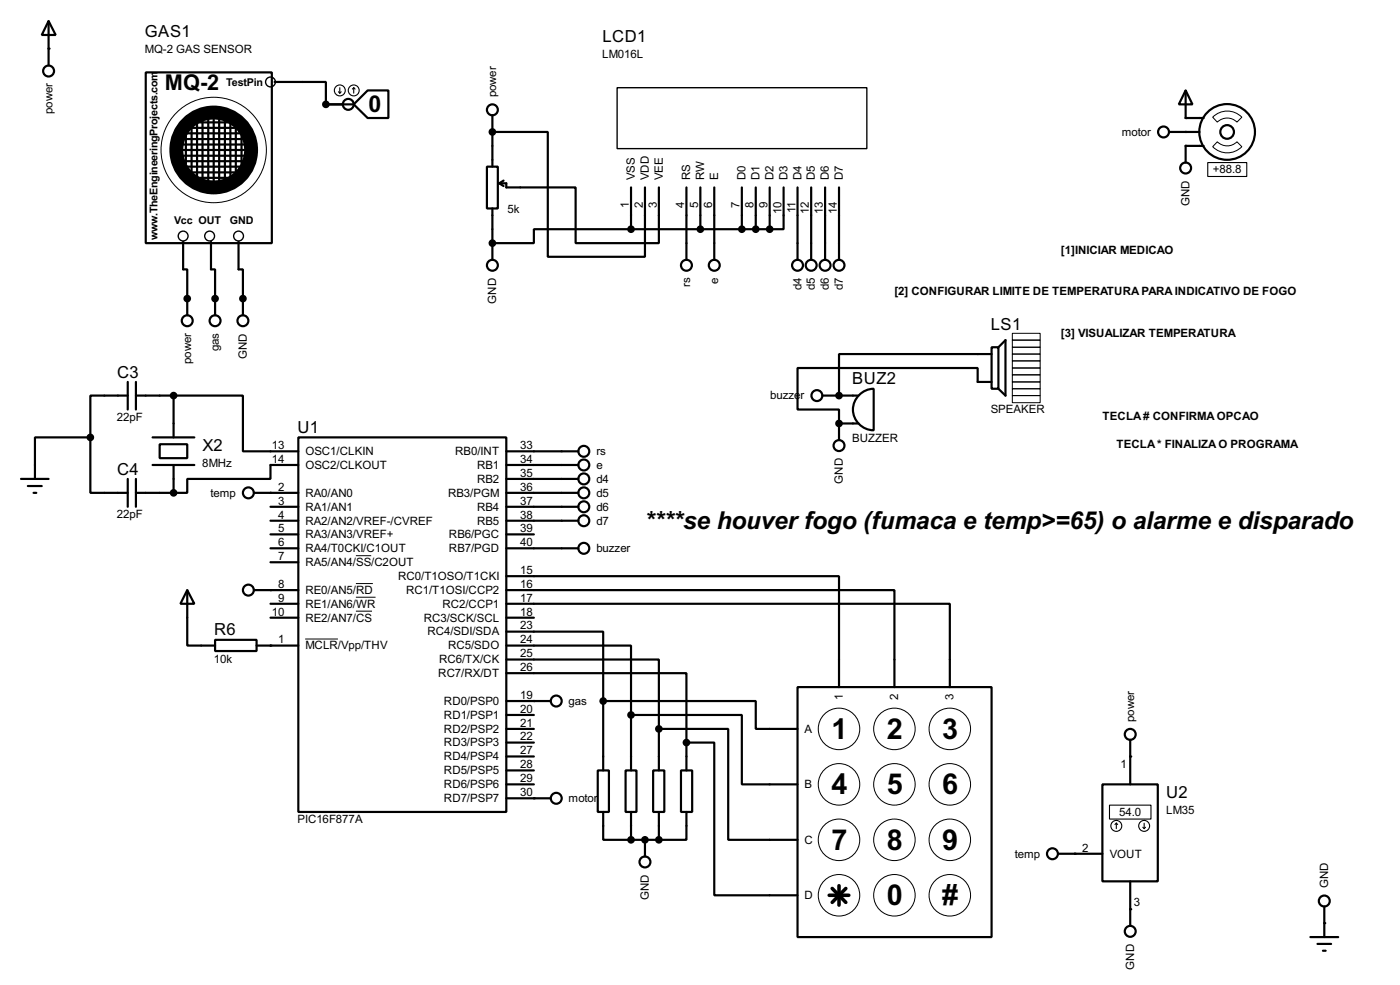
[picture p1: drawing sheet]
<svg xmlns="http://www.w3.org/2000/svg" width="256mm" height="180mm" viewBox="0 0 256 180" stroke-linecap="round" stroke-linejoin="round" font-family="sans-serif">
<g fill="#000">
<circle cx="8.9" cy="8.9" r=".2"/>
<circle cx="59.7" cy="19.1" r=".2"/>
<circle cx="90.2" cy="24.2" r=".2"/>
<circle cx="217.2" cy="24.2" r=".2"/>
<circle cx="217.2" cy="21.6" r=".2"/>
<circle cx="217.2" cy="26.7" r=".2"/>
<circle cx="34.3" cy="54.7" r=".2"/>
<circle cx="39.4" cy="54.7" r=".2"/>
<circle cx="44.5" cy="54.7" r=".2"/>
<circle cx="90.2" cy="44.5" r=".2"/>
<circle cx="153.7" cy="72.4" r=".2"/>
<circle cx="153.7" cy="77.5" r=".2"/>
<circle cx="49.6" cy="90.2" r=".2"/>
<circle cx="49.6" cy="118.2" r=".2"/>
<circle cx="49.6" cy="108" r=".2"/>
<circle cx="97.8" cy="128.3" r=".2"/>
<circle cx="207.1" cy="138.5" r=".2"/>
<circle cx="97.8" cy="146.1" r=".2"/>
<circle cx="118.2" cy="153.7" r=".2"/>
<circle cx="196.9" cy="156.3" r=".2"/>
<circle cx="207.1" cy="166.4" r=".2"/>
<circle cx="242.6" cy="169" r=".2"/>
</g>
<g fill="none" stroke="#000" stroke-width=".4">
<path d="M8.9 3.9l1.3 2.5h-2.5zM8.9 3.9v8.1M26.7 13.3h23.1v31.2h-23.1zM50.3 15h9.4v4.1h5.1M64.8 19.1l2.6-2.5h3.8v5h-3.8zM217.2 16.6l1.3 2.5h-2.5zM217.2 16.6v5h3.3M32.6 25.5h12.2M33.1 27.5h12.7M33.1 26.5h12.4M33.1 28.5h12.4M33.3 24.4h11.5"/>
<path d="M33.3 23.4h10.4M33.3 29.5h11.7M33.8 30.5h11.5M34.1 24.2v5.8M34.3 31.6h9.7M34.9 22.4h8.1M35.1 22.7v9.4M35.1 32.6h7.6M36.1 22.2v10.6M37.1 21.4v11.9M38.2 21.4v12.2M39.2 21.4v12.2"/>
<path d="M40.2 21.4v12.2M41.2 21.6v11.7M42.2 22.2v10.6M43.2 23.4v8.7M44.3 23.9v7.1M89.2 30.5h2v7.7h-2zM90.2 24.2h10.2v22.8h17.8v-12.7M90.2 21.1v9.4M90.2 38.2v9.4M91.5 33.6h1.3v.7h12.7v10.2h15.2v-10.2M91.5 33.6l.8 .5M92.3 33.1l-.8 .5"/>
<path d="M115.6 34.3v7.7M125.8 34.3v13.3M128.3 34.3v7.7M130.9 34.3v13.3M135.9 34.3v7.7M138.5 34.3v7.7M141 34.3v7.7M143.6 34.3v7.7h-2.6M146.1 34.3v13.3M148.6 34.3v13.3M151.2 34.3v13.3M153.7 34.3v13.3"/>
<path d="M214.2 24.2h5.6M220.5 26.7h-3.3v3.1M33.6 44.3v5h.7v8.4M38.7 44.3v5h.7v8.4M43.7 44.3v5h.8v8.4M115.6 42h-17.8v2.5h-7.6M115.6 42h25.4M23.4 72.4h-6.8v7.7M23.4 69.9v5.1M24.9 72.4h6.9M24.9 69.9v5.1M31.8 72.4h12.7v10.2h10.2"/>
<path d="M31.8 72.4v7.7M150.7 72.4h6.6M153.7 77.5v3.1M153.7 77.5h3.6M157.4 72.3a3.8 3.8 0 0 1 2.7-1.1v7.6a3.8 3.8 0 0 1-3.5-2.4 3.8 3.8 0 0 1 .8-4.1zM181.7 63.6h1.2v7.6h-1.2zM181.7 64.8h-28v7.6M181.7 69.9h-2.6v-2.5h-33v7.6h7.6v2.5M182.9 63.6l1.3-1.3v10.1l-1.3-1.2M3.9 87.7h5M5.1 89h2.6M6.2 90.2h.5"/>
<path d="M16.6 80.1v10.1h6.8M16.6 80.1h-10.2v7.6M23.4 87.7v5.1M24.9 90.2h6.9M24.9 87.7v5.1M28 85.1h7.6M28 80.1h7.6M29.3 81.3h5v2.6h-5zM31.8 85.1v5.1M46.5 90.2h8.2M49.6 95.3h5.1M49.6 92.8h5.1"/>
<path d="M49.6 97.8h5.1M54.7 80.1h38.1v68.5h-38.1zM54.7 85.1h-5.1v2.6h-15.3v2.5h-2.5M92.8 90.2h13.2M92.8 95.3h13.2M92.8 92.8h13.2M92.8 87.7h13.2M92.8 85.1h13.2M92.8 82.6h13.2M92.8 97.8h5M34.3 108l1.3 2.5h-2.5zM34.3 108v10.2h5.1"/>
<path d="M39.4 117.1h7.6v2.1h-7.6zM46.5 108h8.2M47 118.2h7.7M49.6 100.4h5.1M49.6 102.9h5.1M49.6 110.5h5.1M49.6 113.1h5.1M92.8 108h71.1v17.8M92.8 110.5h81.2v15.3M92.8 118.2h22.8v12.7M92.8 115.6h17.7v12.7M92.8 105.5h60.9v20.3"/>
<path d="M92.8 100.4h13.2M92.8 113.1h5M92.8 123.2h33v12.7M92.8 120.7h27.9v12.7M92.8 133.4h5M92.8 128.3h8.1M92.8 130.9h5M92.8 138.5h5M92.8 135.9h5M110.5 128.3h28v5.1h7.6M110.5 128.3v12.7M115.6 130.9h20.3v12.7h10.2"/>
<path d="M115.6 130.9v10.1M120.7 133.4h12.7v20.3h12.7M120.7 133.4v7.6M125.8 135.9h5.1v28h15.2M125.8 135.9v5.1M146.1 125.8h35.6v45.7h-35.6zM207.1 135.4v8.2M92.8 143.6h5M92.8 146.1h8.1M92.8 141h5M109.5 141h2.1v7.6h-2.1zM110.5 148.6v5.1h5.1"/>
<path d="M114.6 141h2v7.6h-2zM115.6 148.6v5.1M115.6 153.7h5.1M118.2 153.7v3.1M119.7 141h2v7.6h-2zM120.7 148.6v5.1M124.8 141h2v7.6h-2zM125.8 148.6v5.1h-5.1M193.9 156.3h8.1M202 143.6h10.1v17.7h-10.1zM207.1 161.3v8.2M240.1 171.5h5.1"/>
<path d="M241.4 172.8h2.5M242.4 174h.5M242.6 165.9v5.6"/>
<circle cx="8.9" cy="13" r="1"/>
<circle cx="63.8" cy="19.1" r="1"/>
<circle cx="90.2" cy="20.1" r="1"/>
<circle cx="213.1" cy="24.2" r="1"/>
<circle cx="217.2" cy="30.8" r="1"/>
<circle cx="224.8" cy="24.2" r="5.1"/>
<circle cx="224.8" cy="24.2" r="1.25"/>
<circle cx="34.3" cy="58.7" r="1"/>
<circle cx="39.4" cy="58.7" r="1"/>
<circle cx="44.5" cy="58.7" r="1"/>
<circle cx="90.2" cy="48.6" r="1"/>
<circle cx="125.7" cy="48.6" r="1"/>
<circle cx="130.8" cy="48.6" r="1"/>
<circle cx="146.1" cy="48.6" r="1"/>
<circle cx="148.6" cy="48.6" r="1"/>
<circle cx="151.1" cy="48.6" r="1"/>
<circle cx="153.7" cy="48.6" r="1"/>
<circle cx="149.6" cy="72.4" r="1"/>
<circle cx="45.5" cy="90.2" r="1"/>
<circle cx="106.9" cy="82.6" r="1"/>
<circle cx="106.9" cy="87.7" r="1"/>
<circle cx="106.9" cy="92.8" r="1"/>
<circle cx="106.9" cy="95.3" r="1"/>
<circle cx="106.9" cy="85.1" r="1"/>
<circle cx="106.9" cy="90.2" r="1"/>
<circle cx="153.7" cy="81.6" r="1"/>
<circle cx="45.5" cy="108" r="1"/>
<circle cx="106.9" cy="100.4" r="1"/>
<circle cx="101.9" cy="128.3" r="1"/>
<circle cx="207" cy="134.4" r="1"/>
<circle cx="101.9" cy="146.1" r="1"/>
<circle cx="118.1" cy="157.8" r="1"/>
<circle cx="192.8" cy="156.3" r="1"/>
<circle cx="207" cy="170.5" r="1"/>
<circle cx="242.6" cy="164.9" r="1"/>
</g>
<g fill="none" stroke="#000" stroke-width=".2">
<path d="M62 16.8l.3 .3M62.3 16.1v1M62.5 16.8l-.2 .3M64.8 16.1l.3 .2M64.8 16.1l-.2 .2M64.8 16.1v1M221.3 29.8h7.1v2.5h-7.1zM203.3 147.4h7.6v2.5h-7.6zM204.5 150.7l.3 .2M204.5 150.7l-.2 .2M204.5 150.7v1M209.4 151.4l.2 .3"/>
<path d="M209.6 150.7v1M209.9 151.4l-.3 .3"/>
<circle cx="62.2" cy="16.6" r="1"/>
<circle cx="64.8" cy="16.6" r="1"/>
<circle cx="204.5" cy="151.2" r="1"/>
<circle cx="209.6" cy="151.2" r="1"/>
</g>
<g fill="none" stroke="#000" stroke-width=".18">
<path d="M222.2 21.5a3.7 3.7 0 0 1 5.3 0l-.9 .9a2.53 2.53 0 0 0-3.6 0zM223 26a2.54 2.54 0 0 0 3.6 0l.9 .9a3.7 3.7 0 0 1-5.3 0zM185.5 61h5.1v1.3h-5.1zM185.5 62.3h5.1v1.3h-5.1zM185.5 63.6h5.1v1.2h-5.1zM185.5 64.8h5.1v1.3h-5.1zM185.5 67.4h5.1v1.2h-5.1zM185.5 68.6h5.1v1.3h-5.1zM185.5 69.9h5.1v1.3h-5.1zM185.5 71.2h5.1v1.2h-5.1zM185.5 72.4h5.1v1.3h-5.1zM185.5 66.1h5.1v1.3h-5.1z"/>
<path d="M55.9 117h6M65.2 101.7h2.8M65.2 106.8h3.1M65.2 109.3h3.6M65.2 111.9h3"/>
<circle cx="39.1" cy="27.5" r="9.7"/>
<circle cx="153.7" cy="133.4" r="3.8"/>
<circle cx="163.8" cy="133.4" r="3.8"/>
<circle cx="174" cy="133.4" r="3.8"/>
<circle cx="153.7" cy="143.6" r="3.8"/>
<circle cx="153.7" cy="153.7" r="3.8"/>
<circle cx="163.8" cy="153.7" r="3.8"/>
<circle cx="163.8" cy="143.6" r="3.8"/>
<circle cx="174" cy="153.7" r="3.8"/>
<circle cx="174" cy="143.6" r="3.8"/>
<circle cx="153.7" cy="163.9" r="3.8"/>
<circle cx="163.8" cy="163.9" r="3.8"/>
<circle cx="174" cy="163.9" r="3.8"/>
</g>
<circle cx="39.1" cy="27.5" r="6.9" fill="none" stroke="#000" stroke-width="2.6"/>
<g fill="none" stroke="#000" stroke-width=".25">
<path d="M113.1 16.1h45.7v11.1h-45.7z"/>
<circle cx="49.5" cy="15" r=".9"/>
<circle cx="33.5" cy="43.2" r=".9"/>
<circle cx="38.4" cy="43.2" r=".9"/>
<circle cx="43.7" cy="43.2" r=".9"/>
</g>
<g fill="#000" stroke="#000" stroke-width=".4">
<circle cx="59.7" cy="19.1" r=".5"/>
<circle cx="90.2" cy="24.2" r=".5"/>
<circle cx="34.3" cy="54.7" r=".5"/>
<circle cx="39.4" cy="54.7" r=".5"/>
<circle cx="44.5" cy="54.7" r=".5"/>
<circle cx="90.2" cy="44.5" r=".5"/>
<circle cx="115.6" cy="42" r=".5"/>
<circle cx="128.3" cy="42" r=".5"/>
<circle cx="135.9" cy="42" r=".5"/>
<circle cx="138.4" cy="42" r=".5"/>
<circle cx="141" cy="42" r=".5"/>
<circle cx="31.8" cy="72.4" r=".5"/>
<circle cx="153.7" cy="72.4" r=".5"/>
<circle cx="153.7" cy="77.5" r=".5"/>
<circle cx="16.5" cy="80.1" r=".5"/>
<circle cx="31.8" cy="90.2" r=".5"/>
<circle cx="110.5" cy="128.3" r=".5"/>
<circle cx="115.6" cy="130.9" r=".5"/>
<circle cx="120.7" cy="133.4" r=".5"/>
<circle cx="125.7" cy="135.9" r=".5"/>
<circle cx="115.6" cy="153.7" r=".5"/>
<circle cx="118.1" cy="153.7" r=".5"/>
<circle cx="120.7" cy="153.7" r=".5"/>
</g>
<path d="M151.9 163.9h3.6M152.5 162.6l2.5 2.6M153.7 162.1v3.6M155 162.6l-2.5 2.6" fill="none" stroke="#000" stroke-width=".65"/>
<g font-size="5.9">
<text x="152.3" y="135.2">1</text>
<text x="162.5" y="135.2">2</text>
<text x="172.6" y="135.2">3</text>
<text x="152.3" y="145.4">4</text>
<text x="162.5" y="145.4">5</text>
<text x="172.6" y="145.4">6</text>
<text x="152.3" y="155.5">7</text>
<text x="162.5" y="155.5">8</text>
<text x="172.6" y="155.5">9</text>
<text x="162.5" y="165.7">0</text>
<text x="172.6" y="165.7">#</text>
</g>
<text font-size="5.1" x="118.2" y="96.8">****se houver fogo (fumaca e temp&gt;=65) o alarme e disparado</text>
<text font-size="4.8" x="67.5" y="20.5">0</text>
<text font-size="4.5" x="30.2" y="16.6">MQ-2</text>
<g font-size="3.4">
<text x="26.6" y="6.7">GAS1</text>
<text x="110.4" y="7.6">LCD1</text>
<text x="181.5" y="60.4">LS1</text>
<text x="21.5" y="69.1">C3</text>
<text x="156.1" y="70.4">BUZ2</text>
<text x="37.1" y="82.6">X2</text>
<text x="54.5" y="79.3">U1</text>
<text x="21.5" y="86.9">C4</text>
<text x="39.3" y="116.3">R6</text>
<text x="213.7" y="146.1">U2</text>
</g>
<g font-size="2.4">
<text x="26.5" y="9.7">MQ-2 GAS SENSOR</text>
<text x="110.3" y="10.6">LM016L</text>
<text x="90.9" y="17.8" transform="rotate(-90 90.9 17.8)">power</text>
<text x="9.6" y="20.8" transform="rotate(-90 9.6 20.8)">power</text>
<text x="205.5" y="24.9">motor</text>
<text x="116.3" y="33" transform="rotate(-90 116.3 33)">VSS</text>
<text x="118.9" y="33" transform="rotate(-90 118.9 33)">VDD</text>
<text x="121.4" y="33" transform="rotate(-90 121.4 33)">VEE</text>
<text x="126.5" y="33" transform="rotate(-90 126.5 33)">RS</text>
<text x="129" y="33" transform="rotate(-90 129 33)">RW</text>
<text x="131.6" y="33" transform="rotate(-90 131.6 33)">E</text>
<text x="136.6" y="33" transform="rotate(-90 136.6 33)">D0</text>
<text x="139.2" y="33" transform="rotate(-90 139.2 33)">D1</text>
<text x="141.7" y="33" transform="rotate(-90 141.7 33)">D2</text>
<text x="144.3" y="33" transform="rotate(-90 144.3 33)">D3</text>
<text x="146.8" y="33" transform="rotate(-90 146.8 33)">D4</text>
<text x="149.3" y="33" transform="rotate(-90 149.3 33)">D5</text>
<text x="151.9" y="33" transform="rotate(-90 151.9 33)">D6</text>
<text x="154.4" y="33" transform="rotate(-90 154.4 33)">D7</text>
<text x="222.2" y="31.7">+88.8</text>
<text x="93" y="39">5k</text>
<text x="115.2" y="38" transform="rotate(-90 115.2 38)">1</text>
<text x="117.8" y="38" transform="rotate(-90 117.8 38)">2</text>
<text x="120.3" y="38" transform="rotate(-90 120.3 38)">3</text>
<text x="125.4" y="38" transform="rotate(-90 125.4 38)">4</text>
<text x="127.9" y="38" transform="rotate(-90 127.9 38)">5</text>
<text x="130.5" y="38" transform="rotate(-90 130.5 38)">6</text>
<text x="135.5" y="38" transform="rotate(-90 135.5 38)">7</text>
<text x="138.1" y="38" transform="rotate(-90 138.1 38)">8</text>
<text x="140.6" y="38" transform="rotate(-90 140.6 38)">9</text>
<text x="143.2" y="39.2" transform="rotate(-90 143.2 39.2)">10</text>
<text x="145.7" y="39" transform="rotate(-90 145.7 39)">11</text>
<text x="148.2" y="39.1" transform="rotate(-90 148.2 39.1)">12</text>
<text x="150.8" y="39.2" transform="rotate(-90 150.8 39.2)">13</text>
<text x="153.3" y="39.2" transform="rotate(-90 153.3 39.2)">14</text>
<text x="217.9" y="37.8" transform="rotate(-90 217.9 37.8)">GND</text>
<text x="194.4" y="46.4">[1]INICIAR MEDICAO</text>
<text x="126.5" y="52.6" transform="rotate(-90 126.5 52.6)">rs</text>
<text x="131.6" y="52" transform="rotate(-90 131.6 52)">e</text>
<text x="146.8" y="53.1" transform="rotate(-90 146.8 53.1)">d4</text>
<text x="149.3" y="53.1" transform="rotate(-90 149.3 53.1)">d5</text>
<text x="151.9" y="53.2" transform="rotate(-90 151.9 53.2)">d6</text>
<text x="154.4" y="53.2" transform="rotate(-90 154.4 53.2)">d7</text>
<text x="163.9" y="54">[2] CONFIGURAR LIMITE DE TEMPERATURAPARAINDICATIVO DE FOGO</text>
<text x="90.9" y="55.6" transform="rotate(-90 90.9 55.6)">GND</text>
<text x="40.1" y="64.3" transform="rotate(-90 40.1 64.3)">gas</text>
<text x="45.2" y="65.7" transform="rotate(-90 45.2 65.7)">GND</text>
<text x="194.4" y="61.6">[3] VISUALIZAR TEMPERATURA</text>
<text x="35" y="66.6" transform="rotate(-90 35 66.6)">power</text>
<text x="21.4" y="77.1">22pF</text>
<text x="141.1" y="73.1">buzze</text>
<text x="146.7" y="73.1">r</text>
<text x="181.5" y="75.6">SPEAKER</text>
<text x="202" y="76.9">TECLA# CONFIRMAOPCAO</text>
<text x="49.8" y="82.2">13</text>
<text x="55.9" y="83.3">OSC1/CLKIN</text>
<text x="83.4" y="83.3">RB0/INT</text>
<text x="95.3" y="82.2">33</text>
<text x="109.3" y="83.3">rs</text>
<text x="156.1" y="80.8">BUZZER</text>
<text x="204.5" y="82">TECLA* FINALIZAO PROGRAMA</text>
<text x="37.1" y="85.6">8MHz</text>
<text x="49.8" y="84.7">14</text>
<text x="51" y="89.8">2</text>
<text x="55.9" y="85.8">OSC2/CLKOUT</text>
<text x="87.4" y="88.4">RB2</text>
<text x="87.4" y="85.8">RB1</text>
<text x="95.3" y="89.8">36</text>
<text x="95.3" y="87.3">35</text>
<text x="95.3" y="84.7">34</text>
<text x="109.3" y="85.8">e</text>
<text x="109.3" y="88.4">d4</text>
<text x="154.4" y="88.6" transform="rotate(-90 154.4 88.6)">GND</text>
<text x="21.4" y="94.9">22pF</text>
<text x="38.6" y="90.9">temp</text>
<text x="51" y="92.4">3</text>
<text x="51" y="94.9">4</text>
<text x="55.9" y="90.9">RA0/AN0</text>
<text x="55.9" y="93.5">RA1/AN1</text>
<text x="82.1" y="90.9">RB3/PGM</text>
<text x="87.4" y="93.5">RB4</text>
<text x="95.3" y="94.9">38</text>
<text x="95.3" y="92.4">37</text>
<text x="109.3" y="90.9">d5</text>
<text x="109.3" y="93.5">d6</text>
<text x="51" y="100">6</text>
<text x="51" y="97.4">5</text>
<text x="55.9" y="96">RA2/AN2/VREF-/CVREF</text>
<text x="55.9" y="101.1">RA4/T0CKI/C1OUT</text>
<text x="55.9" y="98.5">RA3/AN3/VREF+</text>
<text x="82.2" y="101.1">RB7/PGD</text>
<text x="82.2" y="98.5">RB6/PGC</text>
<text x="87.4" y="96">RB5</text>
<text x="95.3" y="100">40</text>
<text x="95.3" y="97.4">39</text>
<text x="109.3" y="96">d7</text>
<text x="109.3" y="101.1">buzzer</text>
<text x="51" y="102.5">7</text>
<text x="51" y="107.6">8</text>
<text x="55.9" y="103.6">RA5/AN4/SS/C2OUT</text>
<text x="72.9" y="106.2">RC0/T1OSO/T1CKI</text>
<text x="95.3" y="107.6">16</text>
<text x="95.3" y="105.1">15</text>
<text x="49.8" y="112.7">10</text>
<text x="51" y="110.1">9</text>
<text x="55.9" y="108.7">RE0/AN5/RD</text>
<text x="55.9" y="111.2">RE1/AN6/WR</text>
<text x="55.9" y="113.8">RE2/AN7/CS</text>
<text x="74.4" y="108.7">RC1/T1OSI/CCP2</text>
<text x="77.6" y="113.8">RC3/SCK/SCL</text>
<text x="81" y="111.2">RC2/CCP1</text>
<text x="95.3" y="110.1">17</text>
<text x="95.3" y="112.7">18</text>
<text x="51" y="117.8">1</text>
<text x="55.9" y="118.9">MCLR/Vpp/THV</text>
<text x="78.3" y="116.3">RC4/SDI/SDA</text>
<text x="82.1" y="118.9">RC5/SDO</text>
<text x="95.3" y="117.8">24</text>
<text x="95.3" y="115.2">23</text>
<text x="39.2" y="121.3">10k</text>
<text x="80.3" y="123.9">RC7/RX/DT</text>
<text x="80.4" y="121.4">RC6/TX/CK</text>
<text x="95.3" y="122.8">26</text>
<text x="95.3" y="120.3">25</text>
<text x="81.3" y="129">RD0/PSP0</text>
<text x="81.3" y="131.6">RD1/PSP1</text>
<text x="95.3" y="127.9">19</text>
<text x="95.3" y="130.5">20</text>
<text x="104.2" y="129">gas</text>
<text x="154.4" y="128.2" transform="rotate(-90 154.4 128.2)">1</text>
<text x="164.6" y="128.2" transform="rotate(-90 164.6 128.2)">2</text>
<text x="174.7" y="128.2" transform="rotate(-90 174.7 128.2)">3</text>
<text x="81.3" y="136.6">RD3/PSP3</text>
<text x="81.3" y="134.1">RD2/PSP2</text>
<text x="95.3" y="135.5">22</text>
<text x="95.3" y="133">21</text>
<text x="147.4" y="134.1">A</text>
<text x="207.8" y="132.1" transform="rotate(-90 207.8 132.1)">power</text>
<text x="81.3" y="141.7">RD5/PSP5</text>
<text x="81.3" y="139.2">RD4/PSP4</text>
<text x="95.3" y="143.2">29</text>
<text x="95.3" y="140.6">28</text>
<text x="95.3" y="138.1">27</text>
<text x="205.3" y="140.6">1</text>
<text x="81.3" y="146.8">RD7/PSP7</text>
<text x="81.3" y="144.3">RD6/PSP6</text>
<text x="95.3" y="145.7">30</text>
<text x="104.2" y="146.8">motor</text>
<text x="147.4" y="144.3">B</text>
<text x="205.1" y="149.3">54.0</text>
<text x="213.6" y="149.1">LM35</text>
<text x="54.5" y="150.7">PIC16F877A</text>
<text x="147.4" y="154.4">C</text>
<text x="198.3" y="155.9">2</text>
<text x="185.9" y="157">temp</text>
<text x="203.3" y="157">VOUT</text>
<text x="118.9" y="164.8" transform="rotate(-90 118.9 164.8)">GND</text>
<text x="147.4" y="164.6">D</text>
<text x="207.7" y="165.8">3</text>
<text x="243.3" y="162.6" transform="rotate(-90 243.3 162.6)">GND</text>
<text x="207.8" y="177.5" transform="rotate(-90 207.8 177.5)">GND</text>
</g>
<g font-size="2.2">
<text x="41.4" y="15.7">TestPin</text>
<text x="28.8" y="39.6" transform="rotate(-90 28.8 39.6)">.TheEngineeringProjects.com</text>
<text x="31.9" y="41.1">Vcc OUT</text>
<text x="42.1" y="41.1">GND</text>
<text x="28.8" y="43.9" transform="rotate(-90 28.8 43.9)">w</text>
</g>
</svg>
